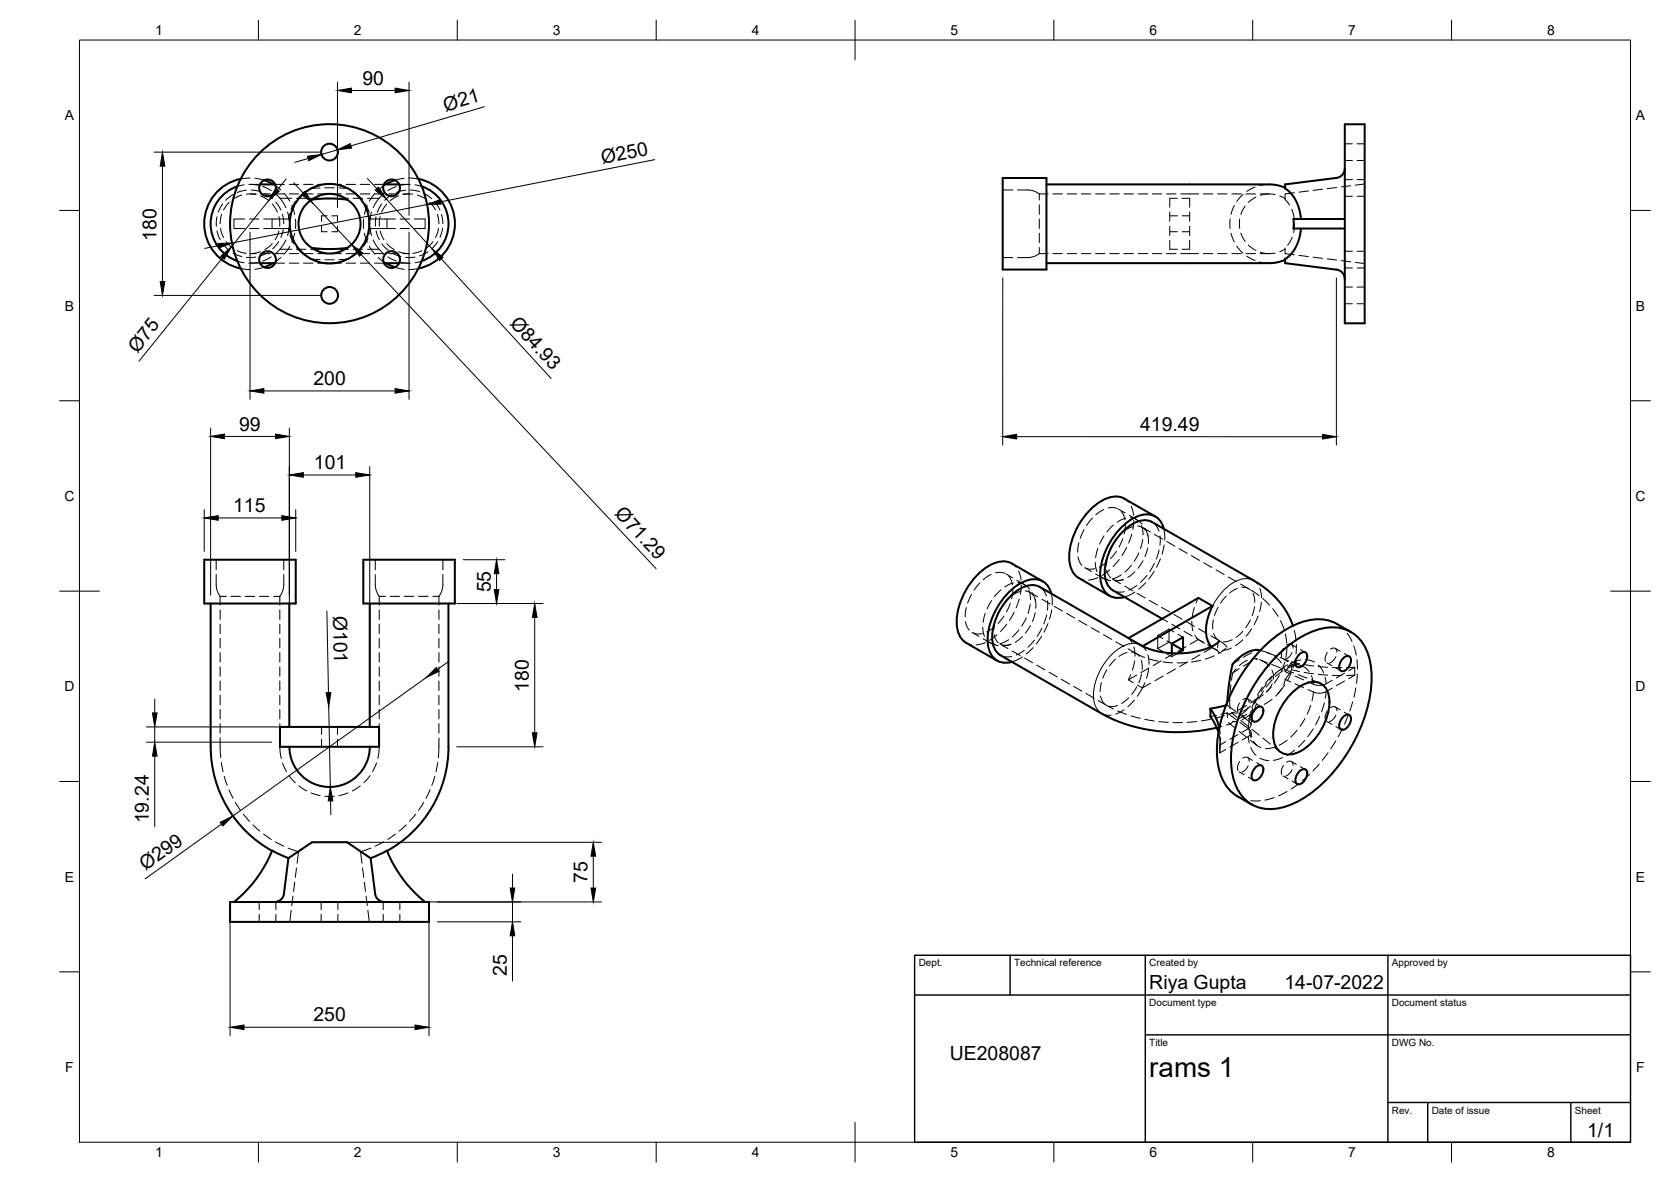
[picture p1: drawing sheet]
<svg xmlns="http://www.w3.org/2000/svg" width="420mm" height="297mm" viewBox="0 0 420 297" stroke-linecap="round" stroke-linejoin="round" font-family="sans-serif">
<!-- layer: Hidden -->
<g fill="none" stroke="#000" stroke-width=".25">
<path d="M338.1 36.1h1.9M341.2 36.1h1.9M54.5 54.5l-.1 2.3M54.6 58l.8 2.2M55.5 57.4l.7 2.3M55.7 53.9l-.3 2.3M56 51.3l-1.1 2M57.7 50.8l-1.5 2M58.6 48.9l-1.9 1.4M60.8 49l-2.2 1.1M61.4 46.4l-1.7 .4M61.5 55h-2.7v2.4h2.7"/>
<path d="M62 47.8l-2.3 .6M62 48.8l2.4 .1M62.6 46.3l2.3 .3M62.7 57.4h2.4M62.7 55h2.4M62.8 46.3h2.6M62.8 48.7h1.6M62.9 44.7l-2.4 .3M63.1 47.8l2.4 .4M64.1 44.8l2.3 .5M65.5 49.2l2.1 1.2M65.6 48.7h2.4"/>
<path d="M66.1 46.9l2.1 1M66.3 57.4h6.2l.1 .5M66.6 48.6l1.9 1.3M68.4 55v2.4M68.5 51.3l1.2 2M68.7 46.3l1.9 1.5M69.2 48.6l1.2 1.2M69.2 46.3h2.3M69.2 48.7h2.3M69.4 50.8l1.2 2M70.1 54.4l.2 2.5M70.1 58l-.9 2.2"/>
<path d="M70.4 49.8l1.5 2.4M70.4 49.8h2.9M71 53.9l.4 2.3M71.3 57.4l-.7 2.3M71.5 48.6l1.3 2M72.3 53.3l.4 2.4M72.7 56.8l-.4 2.4M72.7 46.3h2.4M72.7 48.7h2.4M72.8 53.7l-.3 1.3h-6.2M72.9 59.1l1 2.1M73.4 51.6l.7 2.3"/>
<path d="M74.1 58.6l-.7 2.3M74.3 55.1v2.3M74.3 50.5l-1.1 2.1M74.5 49.8h2.4M76.3 46.3h2.4M76.3 48.7h2.4M77 48.1l-1.9 1.5M78.1 49.8h2.4M79.9 46.3h2.4M79.9 48.7h2.4M80.5 47.2l-2 .2-.5 .2M80.5 46.6l-2 .8"/>
<path d="M80.9 56.8v1.4h1.4M81.7 47.2h2.4M81.7 46.4h2.4M81.7 49.8h2.4M82.3 54.2h-1.4v1.4M83.5 46.3h2.3M83.5 48.7h2.3M83.5 54.2h1.4v1.4M84.9 56.8v1.4h-1.4M85.2 46.6l2 .8M85.2 47.2a4.8 4.8 0 0 1 3.3 .7M85.2 49.8h2.4"/>
<path d="M87 46.3h2.4M87 48.7h2.4M88.8 49.8h2.4M89.5 48.6l1.7 1.7M90.6 46.3h2.4M90.6 48.7h2.4M91.4 55.1v2.3M91.6 58.6l.8 2.3M91.8 51.2l1 2.2M92.3 51.6l-.7 2.3M92.4 49.8h2.9M92.5 59.9l-1.1 2"/>
<path d="M93 56.8l.4 2.4M93.1 54.6l.1 .4h6.2M93.4 53.3l-.4 2.4M94.2 46.3h2.3M94.2 48.7h2.3M94.3 48.6l-1.4 2M94.6 54.5l-.2 2.3M94.6 58l.8 2.2M95.6 54.4l-.2 2.5M95.6 58l.9 2.2M96 51.3l-1.1 2M96.5 48.6l-1.7 1.9-1 1.7"/>
<path d="M97 46.3l-1.9 1.5M97.2 51.3l-1.2 2M97.3 55v2.4M97.7 48.7h2.4M98.6 48.9l-1.8 1.4M99.4 57.4h-6.2l-.3 1.3M99.7 46.9l-2.2 1M100.2 49.2l-2.1 1.2M100.4 46.3h2.5M100.6 57.4h2.4M100.6 55h2.4M101.3 48.7h1.6"/>
<path d="M101.6 44.8l-2.3 .5M102 47.8l-2.3 .6M102.8 44.7l2.4 .3M103.1 46.3l-2.3 .3M103.1 47.8l2.4 .4M103.8 48.8l-2.5 .1M104.2 55h2.7v2.4h-2.7M104.3 46.4l1.7 .4M104.9 49l2.2 1.1M106.6 48.6l1.9 1.3M108.1 50.8l1.4 2M109.4 50.8l1.2 2"/>
<path d="M110 53.9l.4 2.3M110.3 57.4l-.8 2.3M111 53.9l.4 2.3M111.3 57.4l-.7 2.3M252.1 47.7h2.6M255.8 47.7a9.1 9.1 0 0 1 4.4 .4l1.1 .6M261.3 58.6v2.4M261.3 55v2.4M261.3 51.5v2.4M261.3 48.7v1.6M261.3 48.7h2.2M264.7 48.7h2.4"/>
<path d="M268.3 48.7h2.4M271.9 48.7h2.4M275.5 48.7h2.3M279 48.7h2.4M282.6 48.7h2.4M286.2 48.7h2.4M289.8 48.7h2.3M293.3 48.7h2.4M294.1 53.3v2.3M294.1 56.8v2.4M294.1 54.2h1.9M294.1 58.2h1.9"/>
<path d="M296 49.8h-1.9v2.3M296.9 48.7h4.5M297.2 49.8h1.9v2.3M297.2 54.2h1.9M297.2 58.2h1.9M299.1 53.3v2.3M299.1 56.8v2.4M302.6 48.7h2.3M306.2 48.7h2.3M309.3 55v2.4M309.5 58.6l.8 2.2M309.7 48.7h2.4"/>
<path d="M310.4 51.7l-.9 2.2M311.7 55v2.4M312 58.6l1.1 2.1M312.5 48.8l-1.5 1.8M313.1 51.8l-1.1 2.1M313.3 48.7h2.4M315.6 47l-2.1 1.1M315.8 49.5l-1.9 1.4M316.9 48.7h2.2M319.1 46.3l-2.4 .3M320.6 48.9l-1.5-.2-2.2 .4M321.8 49.2l1.3 .7"/>
<path d="M324.8 52.6l.6 2.3M324.9 59.6l-1.2 2M325.5 48.4l-2.4 .3v.4a2.35 2.35 0 0 0 .9 2.1l.3 .3M325.5 56.1l-.3 2.3M329 48l-2.4 .3M332.5 47.5l-2.3 .3M336.1 47.1l-2.4 .3M338.1 45.1h1.9M338.1 49.3h1.9M338.1 40.3h1.9M339.6 46.7l-2.3 .3M341.2 45.1h1.9"/>
<path d="M341.2 49.3h1.9M341.2 40.3h1.9M343.1 46.2l-2.3 .3M56 61.2l1.6 1.7M56.9 60.7l1.7 1.7M58.6 63.6l2.2 .9M59.6 63l2.3 .7M59.7 65.6l1.7 .4M60.5 67.5l2.4 .2M62.8 66.1h2.6M62.8 63.7h1.6M64.3 64.6l-2.3 .1"/>
<path d="M64.9 65.9l-2.4 .2M65.5 63.3l-2.4 .4M65.6 63.7h2.4M66.4 67.2l-2.3 .5M67.6 63.3l-2.1 1M68.2 64.6l-2.1 1M68.5 61.2l-1.9 1.5M69.2 66.1h2.3M69.2 63.7h2.3M70.1 60.7l-1.6 1.8M70.4 62.6l-1.2 1.3M70.4 62.6h2.9"/>
<path d="M70.6 64.7l-1.9 1.4M71.9 60.3l-1.5 2.3M72.7 66.1h2.4M72.7 63.7h2.4M72.8 61.9l-1.3 2M74.5 62.6h2.4M74.5 62.2l1.8 1.7M76.3 66.1h2.4M76.3 63.7h2.4M77.3 64.5l1.2 .6M78.1 62.6h2.4M78.5 65.1l2 .7"/>
<path d="M78.5 65.1l2 .1M79.9 66.1h2.4M79.9 63.7h2.4M81.7 66.1h2.4M81.7 65.3h2.4M81.7 62.6h2.4M83.5 66.1h2.3M83.5 63.7h2.3M85.2 62.6h2.4M87 66.1h2.4M87 63.7h2.4M87.2 65.1l-2 .7"/>
<path d="M87.2 65.1l-2 .1M87.7 64.9l-.5 .2M88.8 62.6h2.4M90.6 62.9l-1.8 1.5M90.6 66.1h2.4M90.6 63.7h2.4M92.4 62.6h2.9M92.9 61.9l1.4 2M93.8 60.3l1.5 2.3M94.2 66.1h2.3M94.2 63.7h2.3M95.1 64.7l1.9 1.4"/>
<path d="M95.3 62.6l1.2 1.3M96 61.2l1.6 1.7M97.3 61.2l1.8 1.5M97.5 64.6l2.2 1M97.7 63.7h2.4M98.6 63.6l2.2 .9M99.3 67.2l2.3 .5M100.2 63.3l2.4 .4M100.4 66.1h2.5M100.8 65.9l2.4 .2M101.3 63.7h1.6M104.4 64.6l-2.4 .1"/>
<path d="M105.2 67.5l-2.4 .2M106 65.6l-1.6 .4M106.1 63l-2.3 .7M107.6 63.3l-2.1 1M108.9 60.7l-1.8 1.7M110.1 60.7l-1.6 1.8M252.1 64.7h2.6M261.3 62.2v1.5M261.3 63.7l-1.1 .7a9.1 9.1 0 0 1-4.4 .3M261.3 63.7h2.2M264.7 63.7h2.4M268.3 63.7h2.4"/>
<path d="M271.9 63.7h2.4M275.5 63.7h2.3M279 63.7h2.4M282.6 63.7h2.4M286.2 63.7h2.4M289.8 63.7h2.3M293.3 63.7h2.4M294.1 60.4v2.2h1.9M296.9 63.7h4.5M299.1 60.4v2.2h-1.9M302.6 63.7h2.3M306.2 63.7h2.3"/>
<path d="M309.7 63.7h2.4M311 61.8l1.5 1.8M313.3 63.7h2.4M313.5 64.4l2.1 1.1M313.9 61.6l1.9 1.4M316.7 65.8l2.4 .3M316.9 63.7h2.2M316.9 63.4l2.2 .3 1.5-.1M323.1 62.3v1.4l2.4 .3M323.1 62.6l-1.3 .7M326.6 64.2l2.4 .3M330.2 64.6l2.3 .3"/>
<path d="M333.7 65.1l2.4 .2M337.3 65.5l2.3 .3M338.1 72.1h1.9M338.1 76.3h1.9M338.1 63.1h1.9M338.1 67.3h1.9M340.8 65.9l2.3 .3M341.2 72.1h1.9M341.2 76.3h1.9M341.2 63.1h1.9M341.2 67.3h1.9M271.1 139.9l.3 1.3 .6 .9"/>
<path d="M271.3 136.4l-.3 2.4M272.6 133.1l-1 2.2M274.7 130.2l-1.5 1.9M277.5 128.1l-2 1.3M278.5 139.8l-.3 2.3M278.6 127.7l1.4-.1 1 .2M279.8 136.7l-1 2M280.7 138.5l-1.4 1.9M281.2 127.9l1.7 1M281.9 128.5l.7 1.2 .3 .9M282 134l-1.5 1.7M282.3 135.3l-1 2.2"/>
<path d="M282.7 125.3l1.1 .9M283 131.8l-.3 2.4M283.3 137.5l-1.2 2.1M284 129.5l2.3 1.4 .9 .8M284.4 127.2l.6 2.3M284.6 134.2l-.8 2.3M284.9 132.3l-2 1M285.1 130.7l-.3 2.4M286.1 132.2l1.3 .5 .6 .6M287.2 132.5l2 1.2M287.9 132.7l.7 2.1M288.5 134.3l.3 2.3"/>
<path d="M288.6 137.7l-.7 2.2M289.7 131.2l1.2 1.1 .5 1.2M290.3 134.3l2 1.2M291.4 138.2l-.7 2.3M291.7 134.7v2.3M292.6 132.9l.3 2.9M292.7 137l-.5 2.3M293.4 136.1l2 1.2M296.5 137.9l2 1.2M299.6 139.6l2 1.2M54.4 144.4a9.1 9.1 0 0 0 .3 4.4l.7 1.1M54.4 140.7v2.5"/>
<path d="M55.4 149.9h1.5M55.4 149.9v2.2M55.4 153.3v2.4M55.4 156.9v2.3M58.1 149.9h2.4M61.7 149.9h2.4M65.2 149.9h2.4M68.8 149.9h1.6M70.4 149.9v2.2M70.4 153.3v2.4M70.4 156.9v2.3M71.4 144.4a8.5 8.5 0 0 1-.4 4.4l-.6 1.1"/>
<path d="M71.4 140.7v2.5M94.4 144.4a8.5 8.5 0 0 0 .3 4.4l.7 1.1M94.4 140.7v2.5M95.4 149.9h1.5M95.4 149.9v2.2M95.4 153.3v2.4M95.4 156.9v2.3M98.1 149.9h2.4M101.7 149.9h2.4M105.2 149.9h2.4M108.8 149.9h1.6M110.4 149.9v2.2"/>
<path d="M110.4 153.3v2.4M110.4 156.9v2.3M111.4 144.4a9.1 9.1 0 0 1-.4 4.4l-.6 1.1M111.4 140.7v2.5M242.8 156.2l.3 1.3 .6 .9M243 152.7l-.3 2.3M244.3 149.4l-1 2.1M244.4 158.9l1.7 1M244.7 159.1l1.2 .2 1.1-.1M246.4 146.5l-1.5 1.8M249.2 144.4l-2 1.3M250 159.5l.3 1.1 .7 .9"/>
<path d="M250.1 157.5l-2 1.3M250.2 156.1l-.3 2.3M250.3 144l1.4-.2 1 .3M250.7 159.5l-1.9 1.4M251.5 153l-1 2M252.4 154.8l-1.4 1.9M252.9 144.2l1.7 1M253.1 156.9l-1.5 1.8M253.6 144.8l.7 1.2 .3 .9M253.7 150.3l-1.5 1.7M254 151.6l-.9 2.2M254.4 141.6l1.1 .9"/>
<path d="M254.7 148.1l-.3 2.4M255 153.8l-1.2 2.1M255.7 145.8l2.1 1.3 1.1 .9M256.1 143.5l.7 2.3M256.3 150.5l-.8 2.3M256.6 148.6l-2 1M256.8 147l-.2 2.4M257.1 160l-1.8 1.4M257.8 148.5l.9 .2 1 .9M258.9 148.8l2 1.2M259.1 157.2l-1.3 1.9M259.6 149l.8 2.1"/>
<path d="M260.2 150.6l.3 2.3M260.3 154l-.7 2.2M261.4 147.5l1.2 1.1 .5 1.2M261.9 159.9l-1.4 1.9M262 157.9l-1.2 2M262 150.6l2 1.2M263.2 154.5l-.8 2.3M263.4 151v2.3M263.5 156.7l-1 2.2M264.3 149.2l.3 2.9M264.4 153.3l-.5 2.3M265.1 152.4l2 1.2"/>
<path d="M268.2 154.1l2 1.2M271.2 145.3l1.3 .4M271.3 155.9l2 1.2M272.7 142.6l1.7 1M273 142.8l1.2 .3 1.1-.2M274.4 157.7l2 1.2M275.5 144.2l2.3 1.3 1.5 .5M276 145.2l-2.3 .6M277.5 159.5l2 1.2M278.3 143.2l.3 1.1 .7 .9M278.4 141.2l-2 1.3M279 143.2l-1.9 1.4"/>
<path d="M279.7 145.5l2 1.2M279.8 148.3l1.5 .5 1.4-.1M281.4 140.6l-1.5 1.8M282.4 145.7l-2 .3M282.5 145.6l-1.2 .3-1-.1M282.8 147.3l2 1.2M285.3 143.7l-1.7 1.4M285.4 148.8l-2.7 1.2M285.9 147.1l-2.1 1.2M285.9 149.1l2 1.2M287.4 140.9l-1.3 1.9M288.1 146.5l-1.8 1.6"/>
<path d="M288.4 144.6l-1.6 1.8M289 150.9l2 1.1M290.2 143.6l-1.4 1.9M290.3 141.6l-1.2 2M291.1 159.7l2.8-1.6v3.3l-2.8 1.6zM291.1 159.7l1.3 .8M291.8 140.4l-1 2.2M292.1 152.6l2 1.2M292.2 155.5l1.4 .8M293.9 158.1l1.3 .7M294.6 156.9l2.1 1.2M295.2 154.4l2 1.2"/>
<path d="M296.2 159.4l1.3 .7M297.7 158.7l2.1 1.1M298.3 156.2l2 1.2M299.7 156.2l.3 2.3M300.3 152.7l-.5 2.3M300.4 159.6l.9 1.1M301.3 150.2l-.6 1.3M301.3 158l2.1 1.2M302.6 141.4l2.1 1.2M304.4 159.8l2.1 1.1M305.8 143.2l2 1.2M308.8 145l2.1 1.2"/>
<path d="M311.9 146.8l2 1.1M314.6 148.3l2 1.4M317.5 150.4l1.7 1.7M320 153l1.4 1.9M322 156l.9 2.1M323.2 159.3l.3 2.4M325.1 157.3h.1M325.4 158.4l.5 2.4M336.1 156.8l1.9 1.4M338.8 159.2l1.2 2M55.4 160.4v2.4M55.4 164v2.4"/>
<path d="M55.4 167.6v2.4M55.4 171.1v2.4M55.4 174.7v2.4M55.4 178.3v2.4M70.4 160.4v2.4M70.4 164v2.4M70.4 167.6v2.4M70.4 171.1v2.4M70.4 174.7v2.4M70.4 178.3v2.4M95.4 160.4v2.4M95.4 164v2.4"/>
<path d="M95.4 167.6v2.4M95.4 171.1v2.4M95.4 174.7v2.4M95.4 178.3v2.4M110.4 160.4v2.4M110.4 164v2.4M110.4 167.6v2.4M110.4 171.1v2.4M110.4 174.7v2.4M110.4 178.3v2.4M242.9 161.6l1.3 .4M247.2 160.5l2.2 1.3 1.6 .4"/>
<path d="M247.7 161.5l-2.3 .6M251.4 161.8l2 1.2M251.5 164.6l1 .4h1.9M254.1 162l-2 .3M254.3 161.9l-1.3 .3-1-.1M254.5 163.6l2 1.2M257.1 165.1l-2.7 1.2M257.6 163.4l-2.1 1.2M257.6 165.4l2.1 1.1M259.8 162.7l-1.8 1.7M260.1 160.9l-1.6 1.8M260.7 167.1l2 1.2"/>
<path d="M263.8 168.9l2 1.2M266.9 170.7l2 1.2M270 172.5l2 1.2M273.1 174.3l2 1.2M276.2 176.1l3.8 2.1M280.5 161.3l2.1 1.2M281 178.7l2.3 .8M283.7 163.1l2.3 1.3 1.8 .8M283.7 160.4l.9 1.1M283.7 160.4l1.3 .7M283.7 170.8l1.3 .8M283.8 160.4h-.1"/>
<path d="M284.3 169.5l-.6 1.3M284.4 179.9l2.3 .6M285.1 162.6l.3 2.3M285.3 166.1l-.6 2.3M285.8 169.6l-2.1 1.2M286 161.7l1.3 .7M286 172.2l1.3 .7M287.3 162.4l.9 1.1M287.3 162.4h.1M287.9 171.6l-.6 1.3M288.6 164.6l.3 2.3M288.8 168.1l-.5 2.4"/>
<path d="M288.9 167.9l-2 1.1M288.9 165.6l2.4 .6M289.3 171.7l-2 1.2M291.1 163l1.3 .7M292 166.1l-2.1 1.2M292.4 166.4l2.4 .2M292.5 169.9l-2.1 1.2M293.4 161l1.2 .8M293.4 164.3l1.2 .7M294.6 164.2v.8M295.1 164.3l-2 1.2M295.6 168.1l-2.1 1.2"/>
<path d="M296.1 164.2l-1.5 .8M298.2 162.5l-2.1 1.2M298.4 166.5l-2.4 .1M298.6 166.3l-2 1.2M300.8 160.5l2.1 1.1M301.3 160.7l1.3 .7M301.3 160.7l-2.1 1.2M301.7 164.5l-2 1.2M301.9 165.9l-2.3 .5M303.6 162l1.3 .7M303.9 162.2l2.6 1.7M304.6 162.5l.3 .2"/>
<path d="M304.9 162.7l-2.1 1.2M305.3 164.8l-2.2 .8M305.9 179.8l-1.6 .3M306.5 161.2l-.3 .9v.6M306.7 161.1l1 .6 .8 .9M307.9 179.9l-2.3 .6M308.3 162.9l-1.9 1.4M308.5 179.2l.2 1.2M308.5 179.2l-1.5 .3M308.5 179.2l2.3 1.7M308.5 177.2l2.3 1.7M308.6 176.4l-.1 .8-.2 .1"/>
<path d="M309.2 175.7l.1 2.4M309.5 172.1l-.2 2.4M309.8 179.2l-.8 .3M309.9 179.1h1.4M309.9 169.2l-.3 1.7M309.9 179.1l-.3 .1 1.4 1.1M310.3 179l-.4 .1M310.8 168.1l-.9 1.1M311.6 179.3l1.2 .7M311.6 168l-1.7 1.2M311.6 165.8l-1.7 1.1M311.7 176.7a2.51 2.51 0 0 0-.4 2.2"/>
<path d="M311.8 179.6l2.4 1.8 .4 .6-.3 .8-2 1.2M312.5 175.8a.93 .93 0 0 1 1.1-.2 .93 .93 0 0 1 .5 1M313.4 179.5l-2.1 1.2M313.5 177.3l-2.1 1.1M313.6 165.9l-1.9 1.3M313.7 175.6l1.2 .7M313.8 177.7l-.6 1-1 .6M314.3 179.5l-2 1.3M314.4 177.5l-1.9 1.3M314.7 166.3l-2.1 1.1M314.7 164l-2 1.2M314.7 165.6h1.4l-.3 .2"/>
<path d="M316 176.9l1.2 .8M316 176.8l-.8 2.2M316.1 177.8l-.9 1M316.1 175.5l-.8 1.1M316.1 177.8l-1.6 1.1M316.1 175.5l-1.6 1.2M316.1 163.3l-.3 .2M316.7 165.8l1.9 .7M316.8 177.5l-.7 .3M316.9 163.5l2.6 .8M317.2 166l1.9 1.4M317.6 174.6l-1.5 .9"/>
<path d="M317.7 173.7l-1.2 2M318.6 164l2.2 .8M319.7 172.6l-1.3 1.4M319.7 167l2.3 .8M319.8 168.4l.4 1.2v1.1M319.8 175.7l-1.9 1.3M319.9 171.8l-1.3 2M319.9 170.8l-1.5 1.9M320.5 165l1.7 1.6M321.7 169.7l-1.3 2M321.9 165.2l2.2 .9M322.2 173.1l-1.4 1.8"/>
<path d="M322.6 168.5l-1.9 1.5M322.6 165.6l1.2 .7M322.7 162.9a2.51 2.51 0 0 0-.4 2.3M322.8 167.6l.4 1.2M323 172.1l-1.7 2.3M323 166.4l-.8 2.2M323.1 168.3l2.2 .8M323.2 170.7l-.4 1.3M323.2 168.8l1.5-2.4 .1 .5a3.7 3.7 0 0 1-1.1 3.1l-.5 .7M323.2 170.7l1.3 .7M323.2 168.8l1.3 .6M323.5 162.1a.93 .93 0 0 1 1.1-.2 .93 .93 0 0 1 .5 1"/>
<path d="M323.6 162.8l-.3 2.4M324.7 169l-1 2.1M324.7 161.9l1.2 .8M324.7 166.4l2 .4M324.7 168.3l2 .4M324.9 164l-.6 1-1 .6M324.9 166.9l1.2 .7M325.2 166.5l2.2 .9-.3-.1M325.6 171.8l2.2 1M325.6 169.9l2.2 1M325.7 165.5l-.6 2.3M325.9 167.2l-2.3 .7"/>
<path d="M326 162l-.1 2.3M326.4 169.6l2.2 .8M327 163.2l1.2 .8M327.9 167l2.4 .4M327.9 169l2.4 .3M329.7 170.8l2 .8M331.4 167.5l2.4 .2M331.4 169.5l2.4 .2M333.6 166.6l1.3 .7M333.7 178.7a2.51 2.51 0 0 0-.4 2.2M333.7 164a2.51 2.51 0 0 0-.4 2.2M334.5 177.8a.95 .95 0 0 1 1.1-.2 .95 .95 0 0 1 .6 1"/>
<path d="M334.5 163.1a.95 .95 0 0 1 1.1-.2 .95 .95 0 0 1 .6 1M335 172.9l-1.8 1-1.2 .3-1.4-.1-1.7-.8M335 170.9l-1.8 1.1-1.1 .2h-1.3l-1.9-.8M335 167.8h2.4M335 169.7l2.4 .1M335.7 162.9l1.3 .7M335.7 177.7l1.3 .7M335.9 179.7l-.9 1.2-.7 .4M335.9 165l-.9 1.2-.7 .4M335.9 167.9l1.3 .7M338 164.2l1.3 .8M338 179l1.3 .7"/>
<path d="M338.1 169.2l-2.1 1.2M338.1 171.1l-2.1 1.2M339 179.8l-.9 2.2M340.1 176.4l-.7 2.3M340.4 162.3l.6 2.3M340.6 167.7l-2 .1M340.6 169.7h-2M340.6 167.7v2M340.6 167.7l-1.5 .9M340.6 169.7l-1.5 .8M340.9 172.9l-.5 2.3M341.2 165.8l.1 2.4"/>
<path d="M341.3 169.4l-.2 2.3M55.4 185.4l.1 5M55.4 181.9v2.3M55.6 191.6l.5 2.3M56.4 195.1l.7 2.3M57.6 198.5l1 2.1M70.4 185.4a17.6 17.6 0 0 0 .3 5.2M70.4 181.9v2.3M71 191.8l1 2.1M72.7 194.9l1.5 1.8M75.1 197.5l2 1.3M78.2 199.3l2.3 .6"/>
<path d="M80.9 182.7v1.9M80.9 185.8v1.9M84.9 182.7v1.9M84.9 185.8v1.9M87.5 199.3l-2.3 .6M90.6 197.5l-2 1.3M93 194.9l-1.5 1.8M94.7 191.7l-1 2.2M95.4 185.4l-.1 3.3-.3 1.9M95.4 181.9v2.3M108.1 198.5l-1 2.1M109.3 195.1l-.7 2.3"/>
<path d="M110.1 191.6l-.5 2.4M110.4 185.4l-.2 5M110.4 181.9v2.3M287.8 180.8l2.4 .4M291.4 181.3l2.4 .2M294.9 181.6h2.4M300.9 181.3l-2.4 .2M304.4 180.7l-2.3 .5M306.4 184.1l.4 1.9M306.6 182.9l.2 1.6M306.7 187.3v1.9l1.5-.9M306.8 187.2l-.1 2"/>
<path d="M306.8 185.7l-.1 1.6M306.9 185.3v1.9M307.2 182.5l-1.3 .4M308.2 186.4l-1.5 .9M309.1 181.8l1.6 1.2M309.4 181.9l-1.1 .3M309.9 181.4l-.5 .5-.5-.4M310.3 181.2l-.4 .2M311.2 181.2l-1.3 .2M311.3 184.6l-2.1 1.2M311.3 186.5l-2.1 1.3M311.6 194l1.2 .7"/>
<path d="M311.6 183.8l1.9 1.5M311.7 191.4a2.51 2.51 0 0 0-.4 2.2M311.8 181.6l2.3 1.7 .5 .6-.4 .9-1.9 1.2M312 181l1.8 1.5M312.5 190.5a.93 .93 0 0 1 1.1-.2 .93 .93 0 0 1 .5 1M313.7 190.3l1.2 .8M313.8 192.4l-.6 1-1 .6M313.9 180.6l1.2 .7M313.9 195.3l1.2 .7M314.4 186l1.5 1.2-.7-.9M314.6 184l.1 1.2M314.8 183.3l1.8 1.4"/>
<path d="M314.9 180.2l-.3 2M316 191.7l1.2 .7M317.5 185.5l1.9 1.5M320.3 187.7l1.5 1.2M322.6 195l1.2 .7M322.7 192.4a2.51 2.51 0 0 0-.4 2.2M323.5 191.5a.93 .93 0 0 1 1.1-.2 .93 .93 0 0 1 .5 1M323.6 198.9l-2.1 1.1M324.7 191.4l1.2 .7M324.9 193.4l-.6 1-1 .7M324.9 196.3l1.2 .7M326.6 196.9l-2 1.4"/>
<path d="M327 192.7l1.2 .7M329.3 194.6l-1.8 1.6M331.7 192l-1.6 1.7M333.6 181.3l1.3 .7M333.9 189.2l-1.4 1.9M335.9 186.2l-1.3 2M335.9 182.6l1.3 .7M337.6 183.1l-1.1 2.1M59.2 201.6l1.3 2.1M61.2 204.6l1.5 1.8M63.6 207.3l1.7 1.6M66.3 209.6l1.9 1.4"/>
<path d="M69.2 211.6l2.2 1M72.5 213.1l2.6 .9M74.5 218.1l-.2 2.4M75.1 214l-.4 2.9M76.3 213.2l-1.2 .8M78.5 211.7l-1.3 .8M81.7 200.1h2.4M87.2 211.7l1.3 .8M89.4 213.2l1.3 .8M90.7 214l.3 2.9M91.2 218.1l.3 2.4M93.3 213.1l-2.6 .9"/>
<path d="M96.5 211.6l-2.2 1M99.4 209.6l-1.9 1.4M102.2 207.3l-1.8 1.6M104.5 204.6l-1.5 1.8M106.5 201.7l-1.3 2M311.2 200.1l2.2 .9M314.5 201.2h2.4M320.4 200.4l-2.3 .7M65.2 226.7v1.9M65.2 229.8v1.9M69.4 226.7v1.9M69.4 229.8v1.9"/>
<path d="M73.2 228.8l-.3 2.9M73.7 225.2l-.3 2.4M74.1 221.7l-.3 2.3M80.8 226.7v1.9M80.8 229.8v1.9M85 226.7v1.9M85 229.8v1.9M91.6 221.7l.3 2.3M92.1 225.2l.3 2.4M92.5 228.8l.4 2.9M96.4 226.7v1.9M96.4 229.8v1.9"/>
<path d="M100.5 226.7v1.9M100.5 229.8v1.9"/>
</g>
<!-- layer: Visible -->
<g fill="none" stroke="#000" stroke-width=".51">
<path d="M338.1 31.2h5v50h-5zM59.7 46.8a9.9 9.9 0 0 0-6.7 9.4 9.9 9.9 0 0 0 6.7 9.4M60.5 44.9a11.5 11.5 0 0 0-9.1 11.3 11.5 11.5 0 0 0 9.1 11.3M65.4 46.3h3.8M66.4 45.3l2.3 1M78.5 50.2a7.1 7.1 0 0 0 0 12.1M78.5 50.2l3.3-.3 5.4 .3M87.2 50.2a7.1 7.1 0 0 1 0 12.1M87.3 50.1a7.5 7.5 0 0 0-8.8 0M96.5 46.3h3.9M99.3 45.3l-2.3 1M105.2 44.9a11.5 11.5 0 0 1 9.2 11.3 11.5 11.5 0 0 1-9.2 11.3"/>
<path d="M106.1 46.8a9.9 9.9 0 0 1 6.7 9.4 9.9 9.9 0 0 1-6.7 9.4M252.1 44.7h11v23h-11zM263.1 46.3h50.2a36.6 36.6 0 0 1 8.7 .5l1.1 .4M323.1 47.4l1.3 1 1.3 1.7 .9 2.1 .5 2.8M323.1 46.3v1.1M327.1 57.4l-.4 2.5-.7 1.9-1.2 1.8-1.7 1.5M338.1 55h-12.9v2.4h12.9M338.1 42.3a2.4 2.4 0 0 1-2.1 2.4l-12.9 1.6M65.4 66.1h3.8M68.7 66.1l-2.3 1M78.5 62.3l3.3 .3 5.4-.3M87.3 62.3a7.5 7.5 0 0 1-8.8 0"/>
<path d="M96.5 66.1h3.9M97 66.1l2.3 1M323.1 66.1l12.9 1.6a2.4 2.4 0 0 1 2.1 2.4M323.1 65.3a20.1 20.1 0 0 1-8.1 .8h-51.9M323.1 65.1v1M282.7 125.3l7.8 4.5M282.7 125.3a5.8 5.8 0 0 0-5.7 .6 17.6 17.6 0 0 0-8.1 15.2 5.4 5.4 0 0 0 2.3 4.1l7.8 4.5M289.7 131.2l25.5 14.6a20.9 20.9 0 0 1 9.9 11.5M289.7 131.2a5.3 5.3 0 0 0-5.8 1.1 15.2 15.2 0 0 0-6.1 12.5 4.6 4.6 0 0 0 2 3.5M292.6 132.9a4.5 4.5 0 0 0-6.4-3.2 17.1 17.1 0 0 0-9.4 16.3 4.5 4.5 0 0 0 6 4M51.4 140.7h23v11h-23zM53 151.7v36"/>
<path d="M72.7 151.7v31M91.4 140.7h23v11h-23zM93 151.7v31M112.8 151.7v36M262.2 146.1l-7.8-4.5a5.8 5.8 0 0 0-5.7 .6 17.6 17.6 0 0 0-8.1 15.2 5.4 5.4 0 0 0 2.3 4.1l7.8 4.5M264.3 149.2a4.5 4.5 0 0 0-6.4-3.2 17.1 17.1 0 0 0-9.4 16.3 4.5 4.5 0 0 0 6 4M279.8 148.3l12.4 7.2M304.9 152.3a11.3 11.3 0 0 0-1.1 8.9l.8 1.3M339.7 158.8a14.1 14.1 0 0 0-7.3-3.2 17.8 17.8 0 0 0-11.8 4.5 39.6 39.6 0 0 0-14.6 28.6 13.4 13.4 0 0 0 4.1 10.7l4.6 2.8M283.8 160.4l17.5-10.2 3.6 2.1-17.6 10.1M294.6 161.8l2.9-1.7v3.3M294.6 161.8v2.4"/>
<path d="M294.6 161.8l2.9 1.6M297.5 163.4l-1.4 .8M304.3 178.1l.1 .5a3.8 3.8 0 0 0 1 3.1l1 2.4M304.3 178.1l1.3 2 1 2.8M306.5 161.2l-1.1 .9-2.1 .9-2.1 .6-2.2 .4-4.8 .1-2.7-.3-2-.5-2.4-1-25.7-14.8a5.3 5.3 0 0 0-5.8 1.1 15.2 15.2 0 0 0-6.1 12.5 4.6 4.6 0 0 0 2 3.5l25.5 14.7a41.4 41.4 0 0 0 28.9 3.6M308.3 177.3l-4 .8M315.8 178a1.06 1.06 0 0 1 1.4-.3 1.06 1.06 0 0 1 .4 1.4l-.4 1a1.71 1.71 0 0 1-2.2 1.1 2.53 2.53 0 0 1 .8-3.2zM316.9 163.5a3.9 3.9 0 0 0-3.5 .5l-2.1 1.5a4.1 4.1 0 0 0-1.8 3.2l-.6 4.1-.3 3.6M321.3 164.6a22.8 22.8 0 0 1 12.4-6.9 9.3 9.3 0 0 1 10.5 7.3 28.5 28.5 0 0 1-2.2 18.2 38.2 38.2 0 0 1-14.8 17.7 12.8 12.8 0 0 1-11.9 1.5 11.3 11.3 0 0 1-5.7-9.8 36.6 36.6 0 0 1 7.9-23.6zM324.4 174.5a8.4 8.4 0 0 1 6.7-3.1 4 4 0 0 1 3.1 3.9 15 15 0 0 1-8 13.9 4 4 0 0 1-6-3.5 15 15 0 0 1 4.2-11.2zM326.8 164.3a1.06 1.06 0 0 1 1.5-.3 1.06 1.06 0 0 1 .3 1.4l-.3 1a1.71 1.71 0 0 1-2.3 1.1 2.53 2.53 0 0 1 .8-3.2zM337.8 165.3a1.06 1.06 0 0 1 1.5-.3 1.06 1.06 0 0 1 .3 1.4l-.3 1a1.71 1.71 0 0 1-2.3 1.1 2.53 2.53 0 0 1 .8-3.2z"/>
<path d="M53 187.7a29.9 29.9 0 0 0 15.4 26.1M70.4 182.7h24.9v5h-24.9zM72.8 187.7a10.1 10.1 0 0 0 10.1 10.1 10.1 10.1 0 0 0 10.1-10.1M112.8 187.7a29.9 29.9 0 0 1-15.5 26.1M315.8 192.8a1.06 1.06 0 0 1 1.4-.4 1.06 1.06 0 0 1 .4 1.4l-.4 1a1.71 1.71 0 0 1-2.2 1.1 2.53 2.53 0 0 1 .8-3.1zM326.8 193.8a1.06 1.06 0 0 1 1.5-.4 1.06 1.06 0 0 1 .3 1.4l-.3 1a1.71 1.71 0 0 1-2.3 1.1 2.53 2.53 0 0 1 .8-3.1zM337.8 180.1a1.06 1.06 0 0 1 1.5-.4 1.06 1.06 0 0 1 .3 1.4l-.3 1a1.71 1.71 0 0 1-2.3 1.1 2.53 2.53 0 0 1 .8-3.1zM72.5 215.7l4.5-3.1a4.1 4.1 0 0 1 3.4-.9h5.9a2.31 2.31 0 0 1 1.9 .6l5 3.4M72.5 215.7l-1.2 9.3-.9 1.2-1.4 .5M72.5 215.6l-4.1-1.8a32.3 32.3 0 0 1-9.6 12.9M93.2 215.7l1.2 9.3 .9 1.2 1.4 .5M93.2 215.6l4.1-1.8a31.7 31.7 0 0 0 9.6 12.9"/>
<path d="M57.8 226.7h50.1v5h-50.1z"/>
<circle cx="82.9" cy="38.2" r="2.11"/>
<circle cx="67.3" cy="47.2" r="2.11"/>
<circle cx="82.9" cy="56.2" r="10"/>
<circle cx="82.9" cy="56.2" r="25"/>
<circle cx="98.5" cy="47.2" r="2.11"/>
<circle cx="67.3" cy="65.2" r="2.11"/>
<circle cx="82.9" cy="74.2" r="2.11"/>
<circle cx="98.5" cy="65.2" r="2.11"/>
</g>
<!-- layer: Hidden Narrow -->
<g fill="none" stroke="#000" stroke-width=".25">
<path d="M276 137.8l-.5 2.3M277.6 134.6l-1.1 2.1M280 131.9l-1.7 1.8M283.1 130.2l-2.2 1M284.2 130.1l1.4 .4 .7 .5M286.3 139l-1.1 2.1M287 132.1l.4 2.3M287.3 135.6l-.5 2.3M247.1 157.6l.1 1 .3 1.3M247.8 154.1l-.6 2.3M249.3 150.9l-1.1 2.1M251.7 148.2l-1.7 1.8"/>
<path d="M254.8 146.5l-2.2 1M255.9 146.4l1 .1 1.2 .8M256.2 158.3l-1.6 1.7M258 155.3l-1.1 2.1M258.7 148.3l.4 2.4M259 151.9l-.5 2.3M275.4 141.3l.4 2.3M276.5 144.6l.9 .7 1.2 .3M281.9 144.5l-2.1 1M284.5 142l-1.6 1.7M305.1 155.8l-.2 2.3M305.2 159.2l.4 .9 .9 .9"/>
<path d="M306.3 152.6l-.9 2.1M308.3 149.8l-1.4 1.8M311.1 147.9l-1.9 1.1M312.2 147.6l1.1 .1 1.1 .5M312.5 158.6l-1.7 1.6M314.4 155.8l-1.2 1.9M314.7 158l-1.4 1.9M315.1 149.1l.3 1.1 .1 1.2M315.2 145.8l1 1M315.4 152.5l-.5 2.2M316.3 154.8l-1 2.2M316.8 147.8l.4 2.4"/>
<path d="M317.2 151.3l-.5 2.4M248.2 160.9l.9 .7 1.2 .3M253.6 160.8l-2.1 1M276.7 174.9l.4 1.1 .6 .9M276.9 171.5l-.3 2.3M277 179.3l1 .4h1.4M278.3 168.4l-1 2M280.4 165.7l-1.5 1.7M281 177.3l-1.2 .3-1.1-.2M282.6 178.4l-2.1 1.1M283.4 164l-2.1 1M283.8 175.4l-1.8 1.4"/>
<path d="M284.5 163.9l1 .2 1 .9M285.2 175.9l-1.6 1.7M285.8 172.6l-1.2 1.9M286.9 162.1l.4 .3M287 166l.2 2.2M287 169.4l-.7 2.2M287.3 172.9l-1.3 2.1M304.9 162.7l1.2 .7M309.6 162.8l-2.3 .7M309.8 160.8l-1.2 .4-1 .1M312.5 160.8l-1.9 1.5M314.4 179.1l-.3 2.2"/>
<path d="M315 178l-.7 2.3M315.6 175.7l-.8 2.3M316.5 174.8l-1.1 2.1M317.4 172.7l-1.2 2M318.5 171.8l-1.4 2M319.8 170l-1.6 1.7M320.9 169.2l-1.7 1.7M322.7 167.9l-2 1.3M323.7 167.1l-1.9 1.3M326.1 167.1h-.9l-1.4 .4M327.1 165.8l-2.3 .7M327.3 167.4l1.1 .6 .8 .8"/>
<path d="M328.3 165.8l1.3 .2 .9 .4M329.6 177.3l-.9 2.2M329.7 169.8l.6 2.2M330.3 173.9l-.4 2.2M331.5 167.1l.9 1.2 .4 .8M333 176.6l-.7 2.3M333.2 170.2l.2 1.6M333.4 173.8l-.2 1.7M313.9 185.1l.2 1.6M314.1 183.2l.5 2.2M314.1 181.5l-.2 1.6M314.5 187.8l1.3 2"/>
<path d="M315.2 186.4l1.1 1.1 .7 .4M316.8 190.5l.9 .4 1.3 .2M320.5 187.8l-2.3 .3M322.5 190.4l-2.3 .7M323.6 186l-2 1.3M325.5 188.5l-1.9 1.4M326.2 183.5l-1.7 1.7M328.1 186l-1.7 1.8M328.1 180.5l-1.2 2M330.2 183.2l-1.4 1.9M331.9 180l-1.1 2.1"/>
</g>
<!-- layer: Visible Narrow -->
<path d="M315.2 145.9a5.9 5.9 0 0 0-6.5 1.5l-2.4 2.6-1.4 2.3M286.9 162.1a5.3 5.3 0 0 0-5.9 1.1 15.2 15.2 0 0 0-6 12.5 4.6 4.6 0 0 0 2 3.6" fill="none" stroke="#000" stroke-width=".25"/>
<!-- layer: Border -->
<g fill="none" stroke="#000" stroke-width=".25">
<path d="M20 10.1h390v276.9h-390zM65 5.1v5M115 5.1v5M165 5.1v5M215 5.1v10M265 5.1v5M315 5.1v5M365 5.1v5M15 52.9h5M410 52.9h5M15 100.7h5M410 100.7h5"/>
<path d="M15 148.6h10M405 148.6h10M15 196.4h5M410 196.4h5M15 244.2h5M410 244.2h5M65 287v5M115 287v5M165 287v5M215 282.1v9.9M265 287v5M315 287v5"/>
<path d="M365 287v5"/>
</g>
<!-- layer: TitleBlock -->
<path d="M230 240.1h180v46.9h-180zM230 250h180M254 240.1v9.9M288 240.1v46.9M349 240.1v46.9M288 260.1h122M349 277.1h61M359 277.1v9.9M395 277.1v9.9" fill="none" stroke="#000" stroke-width=".36"/>
<!-- layer: Dimensions -->
<g fill="none" stroke="#000" stroke-width=".25">
<path d="M38.8 38.2h42M77.5 39.8l-3.4 1M84.9 20.6v31.5M84.9 37.6l-4.1 1.2M88.3 22.7h11.1M102.8 20.6v33.5M121.8 26.8l-33.6 9.9M40.9 41.7v29M62.9 58.3v42M67.6 50.4l-9.5 11.7M72 45l-2.2 2.7M73.9 45.9l2.3 2.6"/>
<path d="M78.6 51l9.8 10.4M92.4 44.8l2.3 2.6M97.1 50l11.5 12.5M102.8 58.3v42M107.4 51.4l-49.1 9.7M164.6 40.1l-53.8 10.6M38.8 74.2h42M54.9 61.8l-3.4 .6M55.9 64.8l-20.9 25.9M90.8 64l74.2 78.9M111 65.1l27.6 30M252.1 69.8v42"/>
<path d="M336 69.9v42M66.4 98.2h33M53 107.6v42M56.5 109.7h12.8M72.7 107.6v73M76.3 119.4h13.2M93 117.3v63.3M255.6 109.7l76.9 .1M51.4 128.1v10.5M54.9 130.2h16M74.4 128.1v10.5M82.2 153.6l.4 20.5"/>
<path d="M114.9 151.7h21.6M116.5 140.7h10.5M124.9 144.2v4M134.5 155.2v29M38.9 175.7v3.5M82.7 177.6l.4 20.2M107.2 170.3l-48.7 34.8M112.9 166.2l-2.9 2M36.8 182.7h33.9M36.8 186.5h31.5M38.9 182.7v3.8M38.9 190v17.8"/>
<path d="M114.9 187.7h21.6M55.7 207.1l-19.2 13.8M80.6 211.7h70.7M83.1 201.3l.1 3.5M128.9 219.7v3.5M149.2 215.2v8M57.8 228.8v31.5M87.1 226.7h64.2M107.9 228.8v31.5M110 231.7h21M128.9 226.7v5M128.9 235.2v11.4"/>
<path d="M61.4 258.2h43"/>
</g>
<g fill="#000" stroke="#000" stroke-width=".25">
<path d="M77.3 39.3l3.5-.5-3.2 1.6zM84.9 37.6l3.2-1.5 .3 1.1zM84.9 22.7l3.4-.6v1.2zM99.4 22.1l3.4 .6-3.4 .6zM40.9 38.2l.5 3.5h-1.1zM69.3 47.3l.9 .8-2.6 2.3zM75.8 48.9l.9-.8 1.9 2.9zM94.3 47.8l.9-.8 1.9 3zM107.4 51.4l3.3-1.2 .2 1.1zM40.3 70.7h1.1l-.5 3.5zM54.8 61.2l3.5-.1-3.3 1.2zM55.5 64.4l2.6-2.3-1.7 3.1z"/>
<path d="M88.4 61.4l2.8 2.2-.8 .8zM108.6 62.5l2.8 2.2-.9 .8zM62.9 98.2l3.5-.6v1.2zM99.4 97.6l3.4 .6-3.4 .6zM53 109.7l3.5-.6v1.1zM69.3 109.1l3.4 .6-3.4 .5zM72.7 119.4l3.6-.6v1.1zM89.5 118.8l3.5 .6-3.5 .5zM252.1 109.7l3.5-.6v1.2zM332.5 109.2l3.5 .6-3.5 .5zM51.4 130.2l3.5-.6v1.2zM70.9 129.6l3.5 .6-3.5 .6z"/>
<path d="M124.9 140.7l.5 3.5h-1.1zM124.3 148.2h1.1l-.5 3.5zM134.5 151.7l.5 3.5h-1.1zM38.3 179.2h1.2l-.6 3.5zM82 174.1h1.2l-.5 3.5zM109.7 167.8l.7 .9-3.2 1.6zM38.9 186.5l.6 3.5h-1.2zM133.9 184.2h1.1l-.5 3.5zM55.4 206.6l3.1-1.5-2.5 2.5zM83.1 197.8l.6 3.5h-1.2zM149.2 211.7l.6 3.5h-1.2zM128.3 223.2h1.1l-.5 3.5z"/>
<path d="M128.9 231.7l.5 3.5h-1.1zM148.6 223.2h1.2l-.6 3.5zM57.8 258.2l3.6-.6v1.1zM104.4 257.6l3.5 .6-3.5 .5z"/>
</g>
<text font-size="7" x="289" y="270.6">rams 1</text>
<g font-size="4.9">
<text x="91.1" y="21.3">90</text>
<text x="112" y="28.1" transform="rotate(-16 112 28.1)">Ø21</text>
<text x="151.5" y="41.2" transform="rotate(-11 151.5 41.2)">Ø250</text>
<text x="39.4" y="60.5" transform="rotate(-90 39.4 60.5)">180</text>
<text x="128.1" y="81.4" transform="rotate(47 128.1 81.4)">Ø84.93</text>
<text x="34.5" y="88.8" transform="rotate(-51 34.5 88.8)">Ø75</text>
<text x="78.8" y="96.8">200</text>
<text x="60.1" y="108.2">99</text>
<text x="286.7" y="108.3">419.49</text>
<text x="79" y="117.9">101</text>
<text x="58.6" y="128.7">115</text>
<text x="154.3" y="129.3" transform="rotate(47 154.3 129.3)">Ø71.29</text>
<text x="123.4" y="148.9" transform="rotate(-90 123.4 148.9)">55</text>
<text x="83.8" y="154.7" transform="rotate(89 83.8 154.7)">Ø101</text>
<text x="133" y="173.9" transform="rotate(-90 133 173.9)">180</text>
<text x="37.4" y="206.9" transform="rotate(-90 37.4 206.9)">19.24</text>
<text x="36.6" y="218.9" transform="rotate(-36 36.6 218.9)">Ø299</text>
<text x="147.7" y="221.9" transform="rotate(-90 147.7 221.9)">75</text>
<text x="127.4" y="245.3" transform="rotate(-90 127.4 245.3)">25</text>
<text x="289" y="248.5">Riya Gupta</text>
<text x="323" y="248.5">14-07-2022</text>
<text x="78.8" y="256.7">250</text>
<text x="238.8" y="266.5">UE208087</text>
<text x="399.1" y="285.7">1/1</text>
</g>
<g font-size="3.5">
<text x="39" y="8.8">1</text>
<text x="89" y="8.8">2</text>
<text x="139" y="8.8">3</text>
<text x="189" y="8.8">4</text>
<text x="239" y="8.8">5</text>
<text x="289" y="8.8">6</text>
<text x="339" y="8.8">7</text>
<text x="389" y="8.8">8</text>
<text x="16.3" y="30.2">A</text>
<text x="411.3" y="30.2">A</text>
<text x="16.3" y="78">B</text>
<text x="411.3" y="78">B</text>
<text x="16.2" y="125.9">C</text>
<text x="411.2" y="125.9">C</text>
<text x="16.2" y="173.7">D</text>
<text x="411.2" y="173.7">D</text>
<text x="16.3" y="221.6">E</text>
<text x="411.3" y="221.6">E</text>
<text x="16.4" y="269.4">F</text>
<text x="411.4" y="269.4">F</text>
<text x="39" y="290.8">1</text>
<text x="89" y="290.8">2</text>
<text x="139" y="290.8">3</text>
<text x="189" y="290.8">4</text>
<text x="239" y="290.8">5</text>
<text x="289" y="290.8">6</text>
<text x="339" y="290.8">7</text>
<text x="389" y="290.8">8</text>
</g>
<g font-size="2.5">
<text x="231" y="242.9">Dept.</text>
<text x="255" y="242.9">Technical reference</text>
<text x="289" y="242.9">Created by</text>
<text x="350" y="242.9">Approved by</text>
<text x="289" y="252.8">Document type</text>
<text x="350" y="252.8">Document status</text>
<text x="289" y="262.9">Title</text>
<text x="350" y="262.9">DWG No.</text>
<text x="350" y="279.9">Rev.</text>
<text x="360" y="279.9">Date of issue</text>
<text x="396" y="279.9">Sheet</text>
</g>
</svg>
